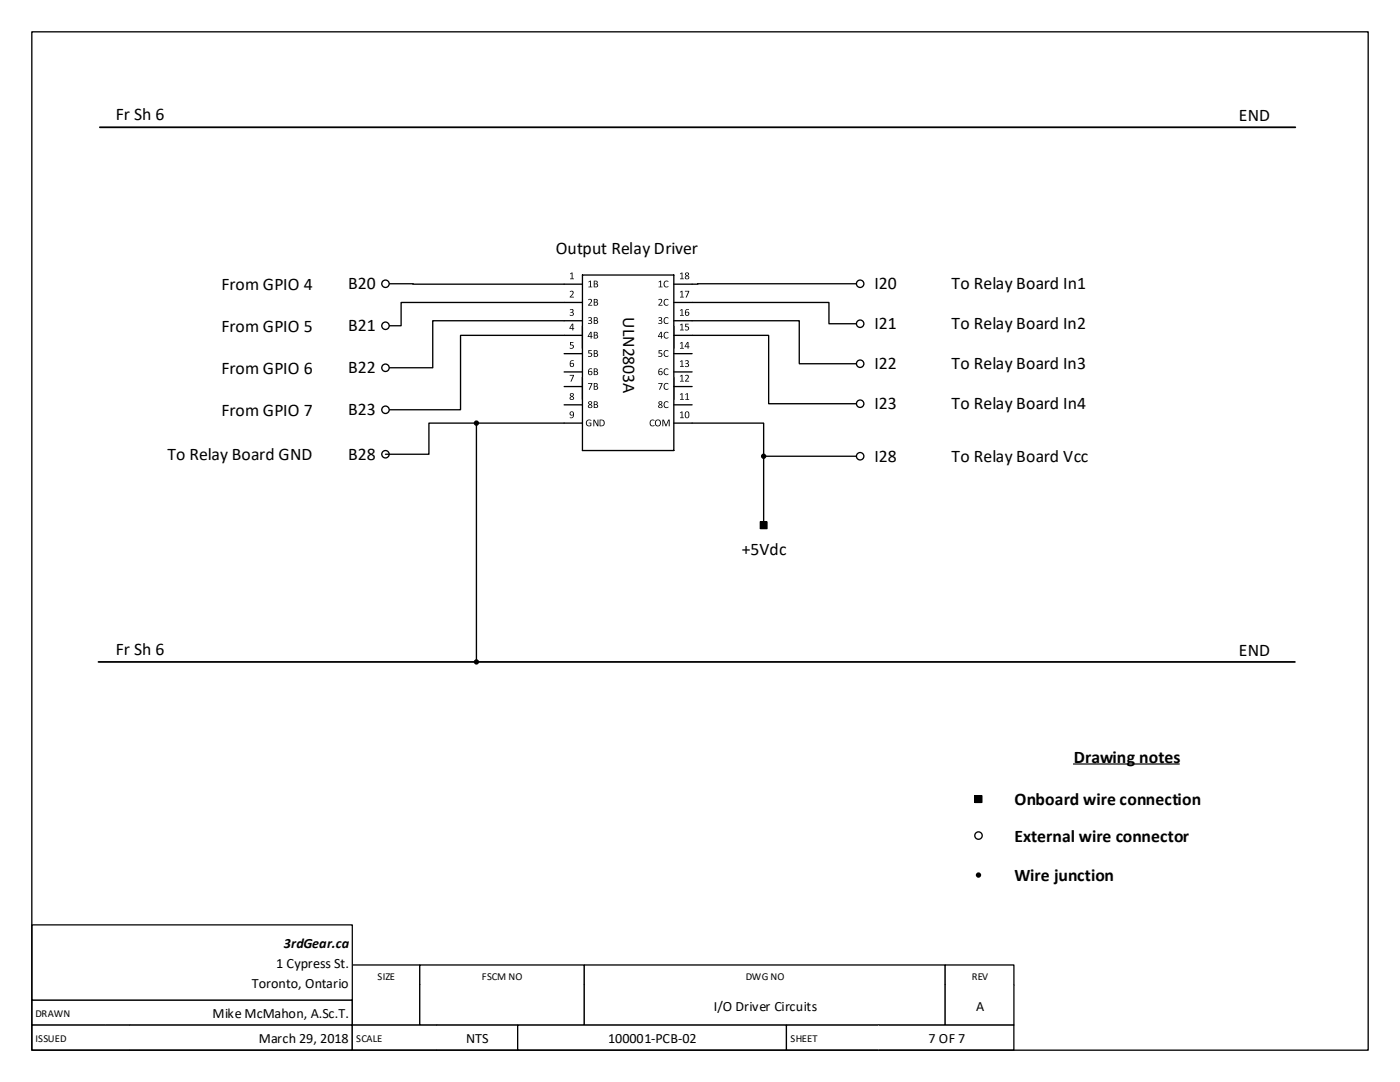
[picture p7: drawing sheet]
<svg xmlns="http://www.w3.org/2000/svg" width="279mm" height="216mm" viewBox="0 0 279 216" stroke-linecap="round" stroke-linejoin="round" font-family="sans-serif">
<path d="M21 199.6h-14.7v5h14.7" fill="none" stroke="#000" stroke-width=".25"/>
<path d="M21 199.6h49.3v5h-49.3z" fill-rule="evenodd" fill="#fff"/>
<path d="M21 199.6h49.3v5h-49.3" fill="none" stroke="#000" stroke-width=".25"/>
<path d="M6.3 204.6h19.6v4.9h-19.6z" fill-rule="evenodd" fill="#fff"/>
<path d="M25.9 204.6h-19.6v4.9h19.6" fill="none" stroke="#000" stroke-width=".25"/>
<path d="M70.3 192.5h13.5v4.1h-13.5z" fill-rule="evenodd" fill="#fff"/>
<path d="M70.3 196.6v-4.1h13.5v4.1" fill="none" stroke="#000" stroke-width=".25"/>
<path d="M83.8 192.5h32.8v4.1h-32.8z" fill-rule="evenodd" fill="#fff"/>
<path d="M83.8 196.6v-4.1h32.8v4.1" fill="none" stroke="#000" stroke-width=".25"/>
<path d="M116.6 192.5h72v4.1h-72z" fill-rule="evenodd" fill="#fff"/>
<path d="M116.6 196.6v-4.1h72v4.1" fill="none" stroke="#000" stroke-width=".25"/>
<path d="M188.6 192.5h13.8v4.1h-13.8z" fill-rule="evenodd" fill="#fff"/>
<path d="M188.6 196.6v-4.1h13.7v4.1" fill="none" stroke="#000" stroke-width=".25"/>
<path d="M70.3 196.6h13.5v8h-13.5z" fill-rule="evenodd" fill="#fff"/>
<path d="M70.3 196.6v8h13.5v-8" fill="none" stroke="#000" stroke-width=".25"/>
<path d="M83.8 196.6h32.8v8h-32.8z" fill-rule="evenodd" fill="#fff"/>
<path d="M83.8 196.6v8h32.8v-8" fill="none" stroke="#000" stroke-width=".25"/>
<path d="M116.6 196.6h72v8h-72z" fill-rule="evenodd" fill="#fff"/>
<path d="M116.6 196.6v8h72v-8" fill="none" stroke="#000" stroke-width=".25"/>
<path d="M188.6 196.6h13.8v8h-13.8z" fill-rule="evenodd" fill="#fff"/>
<path d="M188.6 196.6v8h13.7v-8" fill="none" stroke="#000" stroke-width=".25"/>
<path d="M26 204.6h44.3v4.9h-44.3z" fill-rule="evenodd" fill="#fff"/>
<path d="M26 204.6h44.3v4.9h-44.3" fill="none" stroke="#000" stroke-width=".25"/>
<path d="M70.3 204.6h16.9v4.9h-16.9z" fill-rule="evenodd" fill="#fff"/>
<path d="M87.2 204.6h-16.9v4.9h16.9" fill="none" stroke="#000" stroke-width=".25"/>
<path d="M87.2 204.6h16.1v4.9h-16.1z" fill-rule="evenodd" fill="#fff"/>
<path d="M87.2 204.6h16.1v4.9h-16.1" fill="none" stroke="#000" stroke-width=".25"/>
<path d="M103.3 204.6h53.7v4.9h-53.7z" fill-rule="evenodd" fill="#fff"/>
<path d="M103.3 204.6h53.7v4.9h-53.7z" fill="none" stroke="#000" stroke-width=".25"/>
<path d="M156.9 204.6h18.5v4.9h-18.5z" fill-rule="evenodd" fill="#fff"/>
<path d="M175.4 204.6h-18.5v4.9h18.5" fill="none" stroke="#000" stroke-width=".25"/>
<path d="M175.4 204.6h26.9v4.9h-26.9z" fill-rule="evenodd" fill="#fff"/>
<path d="M175.4 204.6h26.9v4.9h-26.9" fill="none" stroke="#000" stroke-width=".25"/>
<path d="M6.3 184.6h64v15h-64z" fill-rule="evenodd" fill="#fff"/>
<path d="M6.3 184.6h64v15h-64z" fill="none" stroke="#000" stroke-width=".25"/>
<path d="M19.9 25.4h238.6M19.7 132.1h238.7" fill="none" stroke="#000" stroke-width=".35"/>
<g fill="none" stroke="#000" stroke-width=".26">
<path d="M6.3 6.3h266.7v203.2h-266.7z"/>
<circle cx="195.3" cy="174.6" r=".4"/>
</g>
<path d="M214.2 152.4h21.2" fill="none" stroke="#000" stroke-width=".23"/>
<circle cx="195.3" cy="174.6" r=".4" fill="#000"/>
<circle cx="195.3" cy="166.7" r=".74" fill="#fff"/>
<g fill="none" stroke="#000" stroke-width=".26">
<circle cx="95.1" cy="84.4" r=".4"/>
<circle cx="152.4" cy="91" r=".4"/>
<circle cx="195.3" cy="166.7" r=".74"/>
</g>
<g fill="#000">
<path d="M194.6 158.8h1.4v1.3h-1.4z" fill-rule="evenodd"/>
<circle cx="95.1" cy="84.4" r=".4"/>
<circle cx="152.4" cy="91" r=".4"/>
</g>
<path d="M194.6 158.8h1.4v1.3h-1.4z" fill="none" stroke="#000" stroke-width=".2"/>
<path d="M116.2 54.9h18.3v14.6h-18.3z" fill-rule="evenodd" fill="#fff"/>
<path d="M112.6 56.7h3.6M134.5 56.7h3.6M112.6 60.4h3.6M112.6 64h3.6M116.2 69.5v-14.6h18.3v14.6M134.5 60.4h3.6M134.5 64h3.6" fill="none" stroke="#000" stroke-width=".26"/>
<g fill="#000">
<path d="M113.7 58.1a.46 .46 0 0 1 .8 .1 .46 .46 0 0 1-.3 .7l-.3 .3h.6v.2h-.8l.3-.5a.37 .37 0 0 0 .3-.4 .37 .37 0 0 0-.3-.3l-.2 .1zM113.8 54.6l.5-.2v1.2h.2v.1h-.7v-.1h.3v-1l-.3 .1zM117.4 56.2l.5-.2v1.2h.3v.1h-.8l.1-.1h.2v-1l-.2 .1zM131.5 56.2l.4-.2v1.2h.3v.1h-.7v-.1h.3v-1l-.3 .1zM132.6 56.2a.52 .52 0 0 1 .8-.1v.2a.49 .49 0 0 0-.8 .4 .49 .49 0 0 0 .8 .4v.1a.64 .64 0 0 1-.9 0 .64 .64 0 0 1 0-.9zM113.7 61.8a.38 .38 0 0 1 .7-.1 .38 .38 0 0 1-.2 .6 .41 .41 0 0 1 .2 .7 .41 .41 0 0 1-.7-.1v-.1a.29 .29 0 0 0 .5 .1 .29 .29 0 0 0-.1-.5h-.3l.1-.1a.28 .28 0 0 0 .3-.1 .28 .28 0 0 0-.1-.4 .28 .28 0 0 0-.3 .1zM117.4 63.4a.38 .38 0 0 1 .6-.1 .38 .38 0 0 1-.1 .6 .41 .41 0 0 1 .1 .7 .41 .41 0 0 1-.6-.1v-.1a.29 .29 0 0 0 .5 .1 .29 .29 0 0 0-.2-.5h-.2v-.1a.27 .27 0 0 0 .4-.1 .27 .27 0 0 0-.1-.4 .27 .27 0 0 0-.4 .1zM117.4 59.7a.46 .46 0 0 1 .7 .1 .46 .46 0 0 1-.2 .7l-.3 .3h.6v.2h-.8l.3-.5a.37 .37 0 0 0 .3-.3 .37 .37 0 0 0-.3-.4l-.3 .1zM131.4 63.4a.37 .37 0 0 1 .6 0 .37 .37 0 0 1-.1 .5 .41 .41 0 0 1 .1 .7 .41 .41 0 0 1-.6-.1v-.1a.29 .29 0 0 0 .5 .1 .29 .29 0 0 0-.1-.5h-.3v-.1a.28 .28 0 0 0 .4-.1 .28 .28 0 0 0-.1-.4 .28 .28 0 0 0-.4 .1zM131.4 59.7a.46 .46 0 0 1 .7 .1 .46 .46 0 0 1-.2 .7l-.3 .3h.6v.2h-.8l.3-.5a.37 .37 0 0 0 .3-.3 .37 .37 0 0 0-.3-.4l-.3 .1zM132.6 59.8a.52 .52 0 0 1 .8 0v.1a.49 .49 0 0 0-.8 .4 .49 .49 0 0 0 .8 .4v.2a.64 .64 0 0 1-.9-.1 .64 .64 0 0 1 0-.9zM132.6 63.5a.52 .52 0 0 1 .8-.1v.2a.49 .49 0 0 0-.8 .4 .49 .49 0 0 0 .8 .4v.1a.64 .64 0 0 1-.9 0 .64 .64 0 0 1 0-.9z"/>
<path d="M118.5 56h.4a.34 .34 0 0 1 .4 .2 .34 .34 0 0 1-.2 .4 .37 .37 0 0 1 .3 .5 .37 .37 0 0 1-.5 .2h-.4zM118.7 56.1v.5h.2a.22 .22 0 0 0 .2-.2 .22 .22 0 0 0-.2-.3zM118.7 56.7v.5h.2a.24 .24 0 0 0 .3-.3 .24 .24 0 0 0-.3-.2z"/>
<path d="M135.7 54.6l.5-.2v1.2h.3v.1h-.8v-.1h.3v-1l-.3 .1zM136.8 54.5a.38 .38 0 0 1 .6-.1 .38 .38 0 0 1-.1 .6 .37 .37 0 0 1 .1 .6 .37 .37 0 0 1-.5 0 .37 .37 0 0 1 0-.5l-.2-.3zM136.9 54.7a.22 .22 0 0 0 .4 0 .22 .22 0 0 0-.4 0zM136.8 55.4a.3 .3 0 0 0 .6 0 .3 .3 0 0 0-.6 0z"/>
<path d="M135.7 58.2l.5-.2v1.2h.3v.2h-.8v-.2h.3v-1l-.3 .2zM136.7 58l.9 .1-.6 1.3-.1-.1 .5-1.1h-.7z"/>
<path d="M118.5 59.7h.4a.34 .34 0 0 1 .4 .2 .34 .34 0 0 1-.2 .4 .37 .37 0 0 1 .3 .4 .37 .37 0 0 1-.5 .3l-.4-.1zM118.7 59.8v.4h.2a.22 .22 0 0 0 .2-.2 .22 .22 0 0 0-.2-.2zM118.7 60.4v.4h.2a.24 .24 0 0 0 .3-.2 .24 .24 0 0 0-.3-.2z"/>
<path d="M118.5 63.3h.4a.34 .34 0 0 1 .4 .2 .34 .34 0 0 1-.2 .4 .37 .37 0 0 1 .3 .5 .37 .37 0 0 1-.5 .2h-.4zM118.7 63.4v.5h.2a.22 .22 0 0 0 .2-.2 .22 .22 0 0 0-.2-.3zM118.7 64v.5h.2a.24 .24 0 0 0 .3-.3 .24 .24 0 0 0-.3-.2z"/>
<path d="M135.7 61.9l.5-.2v1.2h.3v.1h-.8v-.1h.3v-1l-.3 .1zM136.9 61.8l.4-.1h.2v.1a.43 .43 0 0 0-.6 .5 .45 .45 0 0 1 .6 .3 .45 .45 0 0 1-.4 .5 .45 .45 0 0 1-.4-.6zM136.8 62.6a.3 .3 0 0 0 .6 0 .3 .3 0 0 0-.6 0z"/>
</g>
<path d="M116.2 65.1h18.3v14.6h-18.3z" fill-rule="evenodd" fill="#fff"/>
<path d="M112.6 66.9h3.6M112.6 70.6h3.6M112.6 74.2h3.6M116.2 65.1v14.6M134.5 66.9h3.6M134.5 70.6h3.6M134.5 74.2h3.6M134.5 65.1v14.6" fill="none" stroke="#000" stroke-width=".26"/>
<g fill="#000">
<path d="M113.8 68.3h.6v.1h-.5v.4a.44 .44 0 0 1 .6 .2 .44 .44 0 0 1-.2 .6 .44 .44 0 0 1-.6-.2 .35 .35 0 0 0 .5 0 .35 .35 0 0 0 .1-.5 .35 .35 0 0 0-.5 0zM117.4 69.9h.7v.1h-.5v.4a.44 .44 0 0 1 .6 .2 .44 .44 0 0 1-.2 .6 .44 .44 0 0 1-.6-.2 .35 .35 0 0 0 .5 .1 .35 .35 0 0 0 0-.5 .35 .35 0 0 0-.5-.1zM131.4 69.9h.7v.1h-.5v.4a.44 .44 0 0 1 .6 .2 .44 .44 0 0 1-.2 .6 .44 .44 0 0 1-.6-.2 .35 .35 0 0 0 .5 .1 .35 .35 0 0 0 0-.5 .35 .35 0 0 0-.5-.1zM132.6 66.4a.52 .52 0 0 1 .8 0v.1a.49 .49 0 0 0-.8 .4 .49 .49 0 0 0 .8 .4v.1a.64 .64 0 0 1-.9 0 .64 .64 0 0 1 0-.9zM132.6 70a.52 .52 0 0 1 .8 0v.1a.49 .49 0 0 0-.8 .4 .49 .49 0 0 0 .8 .4v.2a.64 .64 0 0 1-.9-.1 .64 .64 0 0 1 0-.9zM132.6 73.7a.52 .52 0 0 1 .8 0v.1a.49 .49 0 0 0-.8 .4 .49 .49 0 0 0 .8 .4v.1a.64 .64 0 0 1-.9 0 .64 .64 0 0 1 0-.9z"/>
<path d="M113.9 72l.4-.1h.2v.2a.43 .43 0 0 0-.6 .4 .45 .45 0 0 1 .7 .3 .45 .45 0 0 1-.5 .5 .45 .45 0 0 1-.4-.6zM113.9 72.8a.27 .27 0 0 0 .5 0 .27 .27 0 0 0-.5 0z"/>
<path d="M114.1 64.6h.3v.9h.2l-.2 .1v.3h-.2v-.3h-.6zM114.2 64.7l-.4 .8h.4z"/>
<path d="M117.6 73.6l.4-.1 .1 .2a.43 .43 0 0 0-.6 .4 .45 .45 0 0 1 .7 .3 .45 .45 0 0 1-.5 .5 .45 .45 0 0 1-.3-.6zM117.5 74.4a.3 .3 0 0 0 .6 0 .3 .3 0 0 0-.6 0z"/>
<path d="M117.8 66.2h.3v.9h.2l-.2 .1-.1 .4-.1-.1v-.3h-.6zM117.9 66.4l-.4 .7h.4z"/>
<path d="M118.5 66.2h.4a.34 .34 0 0 1 .4 .2 .34 .34 0 0 1-.2 .4 .37 .37 0 0 1 .3 .5 .37 .37 0 0 1-.5 .3l-.4-.1zM118.7 66.4v.4h.2a.22 .22 0 0 0 .2-.2 .22 .22 0 0 0-.2-.2zM118.7 66.9v.5h.2a.24 .24 0 0 0 .3-.3 .24 .24 0 0 0-.3-.2z"/>
<path d="M118.5 69.9h.4a.34 .34 0 0 1 .4 .2 .34 .34 0 0 1-.2 .4 .37 .37 0 0 1 .3 .4 .37 .37 0 0 1-.5 .3h-.4zM118.7 70v.4h.2a.22 .22 0 0 0 .2-.2 .22 .22 0 0 0-.2-.2zM118.7 70.6v.5h.2a.24 .24 0 0 0 .3-.3 .24 .24 0 0 0-.3-.2z"/>
<path d="M118.5 73.5h.4a.34 .34 0 0 1 .4 .2 .34 .34 0 0 1-.2 .4 .37 .37 0 0 1 .3 .5 .37 .37 0 0 1-.5 .2h-.4zM118.7 73.7v.4h.2a.22 .22 0 0 0 .2-.2 .22 .22 0 0 0-.2-.2zM118.7 74.2v.5h.2a.24 .24 0 0 0 .3-.3 .24 .24 0 0 0-.3-.2z"/>
<path d="M131.6 73.6l.4-.1 .2 .2a.43 .43 0 0 0-.7 .4 .45 .45 0 0 1 .7 .3 .45 .45 0 0 1-.4 .5 .45 .45 0 0 1-.4-.6zM131.5 74.4a.3 .3 0 0 0 .6 0 .3 .3 0 0 0-.6 0z"/>
<path d="M131.8 66.2h.3v.9h.2l-.2 .1-.1 .4-.1-.1v-.3h-.6zM131.9 66.4l-.4 .7h.4z"/>
<path d="M135.7 64.8l.5-.2v1.2h.3v.1h-.8v-.1h.3v-1l-.3 .1zM136.8 64.6h.6v.1h-.5v.4a.44 .44 0 0 1 .6 .2 .44 .44 0 0 1-.2 .6 .44 .44 0 0 1-.6-.2 .35 .35 0 0 0 .5 .1 .35 .35 0 0 0 .1-.5 .35 .35 0 0 0-.5 0z"/>
<path d="M135.7 68.5l.5-.3v1.2h.3v.2h-.8v-.2h.3v-1l-.3 .2zM137.1 68.3h.3v.8l.2 .1-.2 .1v.3h-.2v-.3l-.6-.1zM137.2 68.4l-.4 .7h.4z"/>
<path d="M135.7 72.1l.5-.2v1.2h.3v.1h-.8v-.1h.3v-1l-.3 .1zM136.7 72a.38 .38 0 0 1 .7-.1 .38 .38 0 0 1-.2 .6 .41 .41 0 0 1 .1 .7 .41 .41 0 0 1-.6-.1v-.1a.29 .29 0 0 0 .5 .1 .29 .29 0 0 0-.1-.5h-.3l.1-.1a.28 .28 0 0 0 .3-.1 .28 .28 0 0 0-.1-.4 .28 .28 0 0 0-.4 .1z"/>
</g>
<path d="M116.2 75.3h18.3v14.6h-18.3z" fill-rule="evenodd" fill="#fff"/>
<g fill="none" stroke="#000" stroke-width=".26">
<path d="M76.9 56.6l35.7 .1M171.7 56.6l-33.6 .1M112.6 60.4h-32.5v4.6h-2.4M112.6 64h-26.2v9.4h-9.5M112.6 66.9h-20.7v14.9h-15M112.6 77.1h3.6M116.2 75.3v14.6h18.3v-14.6M134.5 77.1h3.6M138.1 60.4h27.3v4.2h6.3M138.1 64h21.4v8.6h11.4M138.1 66.9h15.3v13.7h17.5M112.6 80.8h3.6"/>
<path d="M112.6 84.4h3.6M134.5 80.8h3.6M134.5 84.4h3.6"/>
<circle cx="95.1" cy="132.1" r=".4"/>
</g>
<g fill="#000">
<path d="M113.7 74.8h.9l-.6 1.3h-.1l.5-1.1h-.7zM117.4 76.4l.8 .1-.5 1.3-.2-.1 .5-1.1h-.6zM131.4 76.4l.8 .1-.5 1.3-.2-.1 .5-1.1h-.6zM132.6 76.6a.52 .52 0 0 1 .8 0v.1a.49 .49 0 0 0-.8 .4 .49 .49 0 0 0 .8 .4v.1a.64 .64 0 0 1-.9 0 .64 .64 0 0 1 0-.9zM132.6 80.2a.52 .52 0 0 1 .8 0v.1a.49 .49 0 0 0-.8 .5 .49 .49 0 0 0 .8 .4v.1a.64 .64 0 0 1-.9-.1 .64 .64 0 0 1 0-.9z"/>
<path d="M113.8 78.5a.38 .38 0 0 1 .6 0 .38 .38 0 0 1-.1 .6 .37 .37 0 0 1 .2 .5 .37 .37 0 0 1-.6 .1 .37 .37 0 0 1 0-.6l-.2-.3zM113.9 78.8a.25 .25 0 0 0 .5 0 .25 .25 0 0 0-.5 0zM113.8 79.4a.3 .3 0 0 0 .6 0 .3 .3 0 0 0-.6 0z"/>
<path d="M118.5 76.4h.4a.34 .34 0 0 1 .4 .2 .34 .34 0 0 1-.2 .5 .37 .37 0 0 1 .3 .4 .37 .37 0 0 1-.5 .3l-.4-.1zM118.7 76.6v.4h.2a.22 .22 0 0 0 .2-.2 .22 .22 0 0 0-.2-.2zM118.7 77.1v.5h.2a.24 .24 0 0 0 .3-.2 .24 .24 0 0 0-.3-.3z"/>
<path d="M135.7 75l.5-.2v1.2h.3v.1h-.8v-.1h.3v-1l-.3 .2zM136.7 74.9a.46 .46 0 0 1 .8 .1 .46 .46 0 0 1-.3 .7l-.3 .3h.6v.1h-.8l.3-.4a.37 .37 0 0 0 .3-.4 .37 .37 0 0 0-.3-.4l-.2 .2z"/>
<path d="M135.7 78.7l.5-.2v1.2h.3v.1h-.8v-.1h.3v-1.1l-.3 .2zM136.8 78.7l.5-.2v1.2h.2v.1h-.7v-.1h.3v-1.1l-.3 .2z"/>
<path d="M113.8 82.2a.54 .54 0 0 1 .7 .1 .54 .54 0 0 1 0 .7 .44 .44 0 0 1-.2 .5 .44 .44 0 0 1-.6-.2 .45 .45 0 0 0 .7-.5 .43 .43 0 0 1-.6 0 .43 .43 0 0 1 0-.6zM113.8 82.5a.3 .3 0 0 0 .6 0 .3 .3 0 0 0-.6 0z"/>
<path d="M117.1 83.9a.53 .53 0 0 1 .9 0v.1a.53 .53 0 0 0-.9 .3 .53 .53 0 0 0 .7 .6v-.4h-.3v-.2h.5v.6a.68 .68 0 0 1-.9 0 .68 .68 0 0 1 0-1zM118.4 83.7l.3 .1 .6 1v-1.1h.1v1.4l-.2-.1-.6-1.1v1.1l-.2 .1zM119.7 83.7a.71 .71 0 0 1 1 .7 .71 .71 0 0 1-1 .6zM119.8 83.9v1a.54 .54 0 0 0 .7-.5 .54 .54 0 0 0-.7-.5z"/>
<path d="M117.5 80.2a.38 .38 0 0 1 .6-.1 .38 .38 0 0 1-.2 .6 .37 .37 0 0 1 .2 .6 .37 .37 0 0 1-.6 0 .37 .37 0 0 1 .1-.5l-.2-.4zM117.6 80.4a.21 .21 0 0 0 .4 0 .21 .21 0 0 0-.4 0zM117.5 81.1a.3 .3 0 0 0 .6 0 .3 .3 0 0 0-.6 0z"/>
<path d="M118.5 80.1h.4a.34 .34 0 0 1 .4 .2 .34 .34 0 0 1-.2 .4 .37 .37 0 0 1 .3 .5 .37 .37 0 0 1-.5 .2h-.4zM118.7 80.2v.5h.2a.22 .22 0 0 0 .2-.3 .22 .22 0 0 0-.2-.2zM118.7 80.8v.5h.2a.24 .24 0 0 0 .3-.3 .24 .24 0 0 0-.3-.2z"/>
<path d="M129.8 83.9a.52 .52 0 0 1 .8 0v.1a.49 .49 0 0 0-.8 .4 .49 .49 0 0 0 .8 .4v.1a.61 .61 0 0 1-.8 0 .61 .61 0 0 1-.1-.8zM130.9 83.9a.63 .63 0 0 1 .9 .1 .63 .63 0 0 1-.2 .9 .63 .63 0 0 1-.9-.2zM131 84a.5 .5 0 0 0-.1 .7 .5 .5 0 0 0 .7 .1l.1-.4a.42 .42 0 0 0-.2-.5 .42 .42 0 0 0-.5 .1zM132.2 83.7l.3 .1 .4 1 .5-1 .2-.1v1.4l-.1-.1v-1.1l-.6 1.2-.5-1.2v1.1l-.2 .1z"/>
<path d="M131.5 80.2a.38 .38 0 0 1 .6-.1 .38 .38 0 0 1-.2 .6 .37 .37 0 0 1 .2 .6 .37 .37 0 0 1-.5 0 .37 .37 0 0 1 0-.5l-.2-.4zM131.6 80.4a.22 .22 0 0 0 .4 0 .22 .22 0 0 0-.4 0zM131.5 81.1a.3 .3 0 0 0 .6 0 .3 .3 0 0 0-.6 0z"/>
<path d="M135.7 82.3l.5-.2v1.2h.3v.1h-.8v-.1h.3v-1l-.3 .1zM136.8 82.2a.53 .53 0 0 1 .7 0 .53 .53 0 0 1 .1 .7 .48 .48 0 0 1-.6 .6 .48 .48 0 0 1-.3-.7zM136.9 82.3l-.1 .6a.32 .32 0 0 0 .4 .4 .32 .32 0 0 0 .2-.5l-.1-.5z"/>
</g>
<circle cx="95.1" cy="132.1" r=".4" fill="#000"/>
<circle cx="76.9" cy="56.6" r=".74" fill="#fff"/>
<circle cx="76.9" cy="56.6" r=".74" fill="none" stroke="#000" stroke-width=".26"/>
<circle cx="76.9" cy="65" r=".74" fill="#fff"/>
<circle cx="76.9" cy="65" r=".74" fill="none" stroke="#000" stroke-width=".26"/>
<circle cx="76.9" cy="73.4" r=".74" fill="#fff"/>
<circle cx="76.9" cy="73.4" r=".74" fill="none" stroke="#000" stroke-width=".26"/>
<circle cx="76.9" cy="81.8" r=".74" fill="#fff"/>
<circle cx="76.9" cy="81.8" r=".74" fill="none" stroke="#000" stroke-width=".26"/>
<circle cx="76.9" cy="90.6" r=".74" fill="#fff"/>
<circle cx="76.9" cy="90.6" r=".74" fill="none" stroke="#000" stroke-width=".26"/>
<circle cx="171.7" cy="64.6" r=".74" fill="#fff"/>
<circle cx="171.7" cy="64.6" r=".74" fill="none" stroke="#000" stroke-width=".26"/>
<circle cx="171.7" cy="72.6" r=".74" fill="#fff"/>
<circle cx="171.7" cy="72.6" r=".74" fill="none" stroke="#000" stroke-width=".26"/>
<circle cx="171.7" cy="80.6" r=".74" fill="#fff"/>
<circle cx="171.7" cy="80.6" r=".74" fill="none" stroke="#000" stroke-width=".26"/>
<circle cx="171.7" cy="56.6" r=".74" fill="#fff"/>
<circle cx="171.7" cy="56.6" r=".74" fill="none" stroke="#000" stroke-width=".26"/>
<circle cx="171.7" cy="91" r=".74" fill="#fff"/>
<g fill="none" stroke="#000" stroke-width=".26">
<path d="M95.1 84.4h-9.5v6.2h-8.7M95.1 84.4h17.5M95.1 84.4v47.7M138.1 84.4h14.3v19.7M152.8 91h18.1"/>
<circle cx="171.7" cy="91" r=".74"/>
</g>
<path d="M151.7 104.1h1.4v1.4h-1.4z" fill-rule="evenodd" fill="#000"/>
<path d="M151.7 104.1h1.4v1.4h-1.4z" fill="none" stroke="#000" stroke-width=".2"/>
<g font-size="3.5">
<text x="23.1" y="23.9">Fr Sh 6</text>
<text x="247.3" y="24.1">END</text>
<text x="111" y="50.8">Output Relay Driver</text>
<text x="44.2" y="57.8">From GPIO 4</text>
<text x="69.5" y="57.7">B20</text>
<text x="174.5" y="57.7">I20</text>
<text x="189.9" y="57.7">To Relay Board In1</text>
<text x="124.4" y="63.3" transform="rotate(90 124.4 63.3)">ULN2803A</text>
<text x="174.5" y="65.7">I21</text>
<text x="189.9" y="65.7">To Relay Board In2</text>
<text x="44.2" y="66.2">From GPIO 5</text>
<text x="69.5" y="66.1">B21</text>
<text x="44.2" y="74.5">From GPIO 6</text>
<text x="69.5" y="74.5">B22</text>
<text x="174.5" y="73.7">I22</text>
<text x="189.9" y="73.7">To Relay Board In3</text>
<text x="44.2" y="82.9">From GPIO 7</text>
<text x="69.5" y="82.8">B23</text>
<text x="174.5" y="81.7">I23</text>
<text x="189.9" y="81.7">To Relay Board In4</text>
<text x="33.4" y="91.8">To Relay Board GND</text>
<text x="69.5" y="91.7">B28</text>
<text x="174.5" y="92.2">I28</text>
<text x="189.9" y="92.2">To Relay Board Vcc</text>
<text x="148" y="110.7">+5Vdc</text>
<text x="23.1" y="130.7">Fr Sh 6</text>
<text x="247.3" y="130.8">END</text>
<text x="214.3" y="152.2">Drawing notes</text>
<text x="202.4" y="160.6">Onboard wire connection</text>
<text x="202.4" y="167.9">External wire connector</text>
<text x="202.4" y="175.8">Wire junction</text>
</g>
<g font-size="2.8">
<text x="56.6" y="189.2">3rdGear.ca</text>
<text x="50.3" y="197.1">Toronto, Ontario</text>
<text x="55.1" y="193.2">1 Cypress St.</text>
<text x="42.4" y="203.2">Mike McMahon, A.Sc.T.</text>
<text x="142.5" y="201.7">I/O Driver Circuits</text>
<text x="194.8" y="201.7">A</text>
<text x="51.6" y="208.2">March 29, 2018</text>
<text x="93.1" y="208.2">NTS</text>
<text x="121.4" y="208.2">100001-PCB-02</text>
<text x="185.3" y="208.2">7 OF 7</text>
</g>
<g font-size="2.1">
<text x="75.3" y="195.4">SIZE</text>
<text x="96.2" y="195.4">FSCM NO</text>
<text x="148.8" y="195.4">DWG NO</text>
<text x="193.9" y="195.4">REV</text>
<text x="7.1" y="203">DRAWN</text>
<text x="7.1" y="208">ISSUED</text>
<text x="71.1" y="208">SCALE</text>
<text x="157.8" y="208">SHEET</text>
</g>
</svg>
